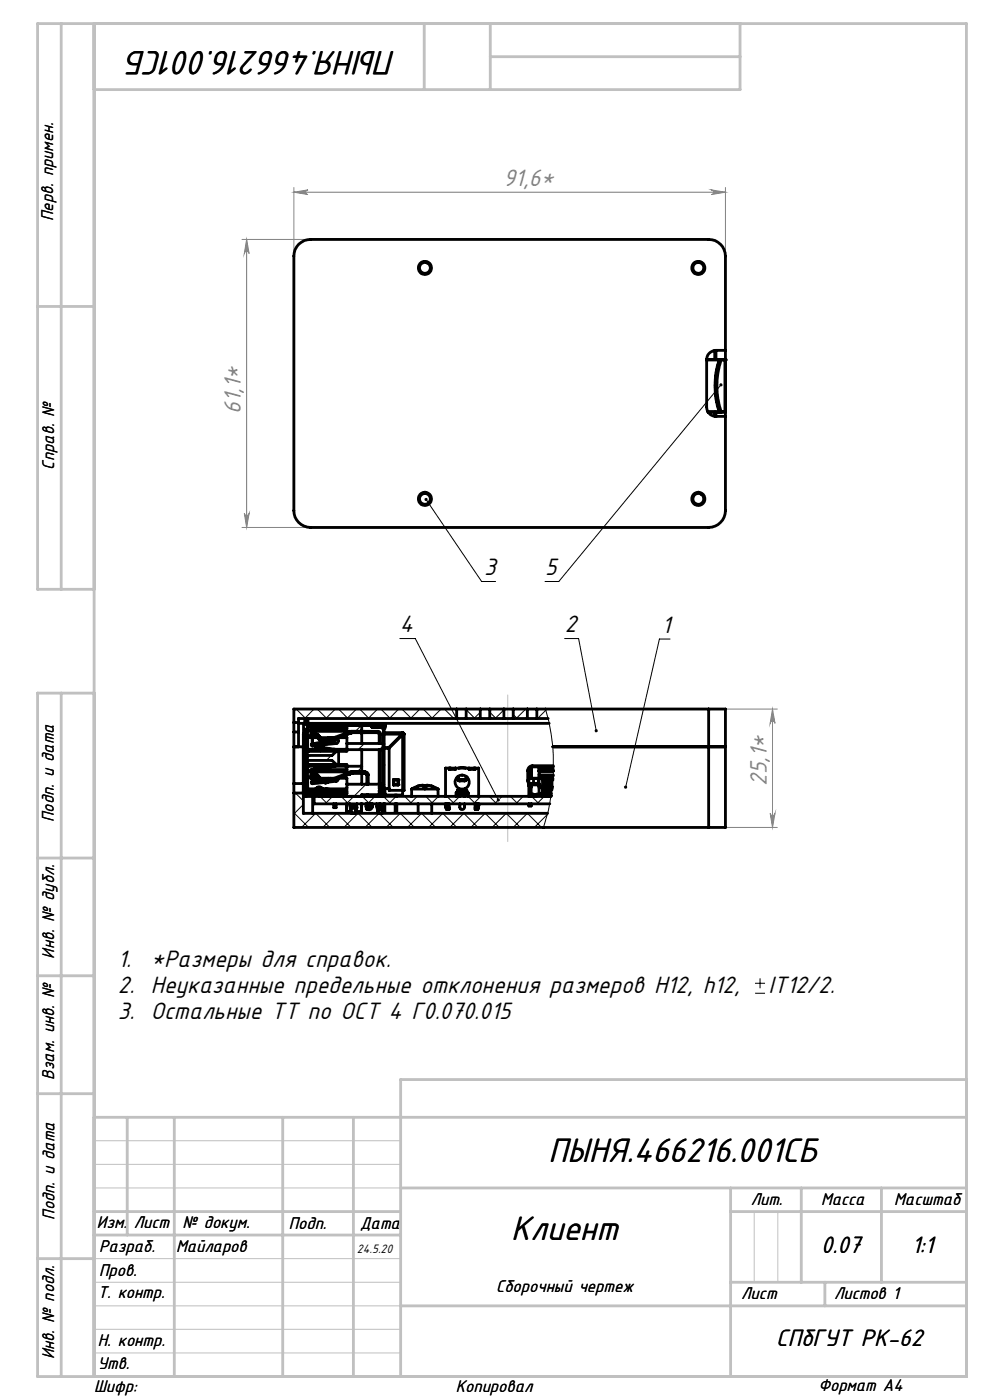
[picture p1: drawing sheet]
<svg xmlns="http://www.w3.org/2000/svg" width="210mm" height="297mm" viewBox="0 0 210 297" stroke-linecap="round" stroke-linejoin="round" font-family="sans-serif">
<path d="M152.9 81.6l-34.4 41.8h-2.9M90.4 106l11.8 17.4h2.9M84.8 135.5h3.3l17.6 34.2M119.8 135.5h2.9l3.8 19.5M142.1 135.6h-2.2l-7.2 31.4M160.2 210.7h2.1M160.2 208.6h2.1M161.2 207.5v2.2" fill="none" stroke="#000" stroke-width=".21"/>
<g fill="none" stroke="#808080" stroke-width=".21">
<path d="M62.3 39.8v14.5M153.9 39.8v14.5M51.3 50.8h14.6M52.3 50.8l.5 3a.51 .51 0 0 0-.5-.5 .51 .51 0 0 0-.5 .5zM52.3 50.8v61.1M62.3 40.8h91.6M62.3 40.8l3-.5a.49 .49 0 0 0-.4 .5 .49 .49 0 0 0 .4 .5zM150.9 40.3l3 .5-3 .5a.49 .49 0 0 0 .5-.5 .49 .49 0 0 0-.5-.5zM51.3 111.9h14.6M51.8 108.9a.51 .51 0 0 0 .5 .5 .51 .51 0 0 0 .5-.5l-.5 3zM150.3 150.4h14.6M163.9 150.4l.5 3.1a.51 .51 0 0 0-.5-.5 .51 .51 0 0 0-.5 .5z"/>
<path d="M163.9 150.4v25.1M150.3 175.5h14.6M163.4 172.5a.51 .51 0 0 0 .5 .5 .51 .51 0 0 0 .5-.5l-.5 3z"/>
</g>
<path d="M107.7 147.4v31.1M20 242h65M20 247h65M20 252h65M160 257v15M165 257v15M20 277h65M20 272h65M20 267h65M20 287h65M20 282h65" fill="none" stroke="#c0c0c0" stroke-width=".21"/>
<g fill="none" stroke="#c0c0c0" stroke-width=".6">
<path d="M13 5v120M20 5v287M90 5v14M104 5v14M104 12h53M157 5v14h-137M8 65h12M20 125h-12v-120h197v287h-197v-145h12M13 147v145M8 182h12M8 207h12M8 232h12"/>
<path d="M20 237h185M27 237v25M37 237v55M60 237v55M75 237v55M205 229h-120v63M20 257h65M85 252h120M155 252v40M155 257h50M170 252v20M187 252v20"/>
<path d="M8 267h12M20 262h65M85 277h120M155 272h50M175 272v5"/>
</g>
<path d="M126.3 154.7a.33 .33 0 0 0-.1 .4 .33 .33 0 0 0 .3 .2v-.3v.3l.3-.2a.35 .35 0 0 0-.1-.3 .35 .35 0 0 0-.4-.1zM132.5 166.7l-.1 .3 .2 .3 .1-.3-.1 .3a.34 .34 0 0 0 .4-.4 .34 .34 0 0 0-.5-.2zM105.4 169.5a.34 .34 0 0 0 0 .4 .34 .34 0 0 0 .4 .1l-.1-.3 .1 .3a.34 .34 0 0 0 .2-.5 .34 .34 0 0 0-.6 0zM152.7 81.4a.34 .34 0 0 0 0 .5 .34 .34 0 0 0 .5 0 .34 .34 0 0 0-.1-.5l-.2 .2 .2-.2zM90.1 105.7a.34 .34 0 0 0 0 .6 .34 .34 0 0 0 .6-.3 .34 .34 0 0 0-.5-.3l.2 .3z" fill="#000"/>
<g fill="#808080">
<path d="M62.3 40.8l3-.5a.49 .49 0 0 0-.4 .5 .49 .49 0 0 0 .4 .5zM150.9 40.3l3 .5-3 .5a.49 .49 0 0 0 .5-.5 .49 .49 0 0 0-.5-.5z"/>
<path d="M163.9 150.4l.5 3.1a.51 .51 0 0 0-.5-.5 .51 .51 0 0 0-.5 .5zM163.4 172.5a.51 .51 0 0 0 .5 .5 .51 .51 0 0 0 .5-.5l-.5 3zM52.3 50.8l.5 3a.51 .51 0 0 0-.5-.5 .51 .51 0 0 0-.5 .5zM51.8 108.9a.51 .51 0 0 0 .5 .5 .51 .51 0 0 0 .5-.5l-.5 3z"/>
</g>
<g fill="none" stroke="#000" stroke-width=".21">
<path d="M62.8 150.4l2 2M65.9 155.6l-.5 .6M66.6 150.4l-2 2M66.9 154.6l-.5 .5M67.1 159l-.3 .3M67.3 150.4l2 2M67.9 153.6l-.2 .3M71.1 150.4l-2 2M71.4 154.6l-.5 .5M71.6 159l-.3 .3M71.8 150.4l2 2M72.5 153.6l-.4 .3"/>
<path d="M75.6 150.4l-2 2M76.3 150.4l2 2M76.9 153.6l-1.8 1.8M77.3 157.7l-1.3 1.3M80.1 150.4l-2 2M80.8 150.4l2 2M81.1 153.9l-.3 .3M81.1 153.9a.6 .6 0 0 1 .6 .6v12.9M81.1 153.9h-1.7v.3M81.2 158.3l-.7 .7M81.4 153.6l-.3 .3M81.7 157.8l-.3 .3"/>
<path d="M84.6 150.4l-2 2M85.3 150.4l2 2M89.1 150.4l-2 2M89.8 150.4l2 2M93.6 150.4l-2.1 2M94.3 150.4l2 2M96.2 152.3l-.1 .1M98.9 150.6l1.9 1.8M101.9 151.1l-1.4 1.3M103.9 151.1l1.3 1.3M106.9 150.6l-1.9 1.8M108.9 151.6l.8 .8"/>
<path d="M111.5 150.4l-2 2M113.9 152.1l.3 .3M115.7 150.4a42.3 42.3 0 0 1-.4 25.1M115.8 150.7l-1.8 1.7M62.3 172.4l3.2 3.1M62.7 168.2l1.6 1.7M64 175.5l3-3 3 3M64.3 170.7l-2 2M65.8 160.3l-1 .9M65.9 164.6l-.3 .3M67.3 163.3l-.6 .5M67.4 167.6l-.3 .4"/>
<path d="M67.9 168.9l1.6 1.6M68.5 175.5l3-3 3 3M70.3 160.3l-1.1 1M71.2 168.3l-2.2 2.2M71.8 163.3l-.5 .5M71.9 167.6l-.1 .1M72.4 168.9l1.5 1.6M72.7 162.3l-.2 .3M73 175.5l3-3 3 3M76.7 162.8l-1.3 1.3M76.8 168.9l1.6 1.6M77.4 175.5l3-3 3 3"/>
<path d="M77.6 166.4l-4.2 4.1M79.6 168.9l-1.6 1.6M80.7 167.7l-.2 .3M81 167.5l-1.1 1.1M81.3 168.9l1.6 1.6M81.7 166.8l-.3 .3M81.7 162.3l-.3 .3M81.9 175.5l3-3 3 3M84 168.9l-1.6 1.6M85.8 168.9l1.6 1.6M86.4 175.5l3-3 3 3M88.5 168.9l-1.6 1.6"/>
<path d="M90.3 168.9l1.6 1.6M90.9 175.5l3-3 3 3M93 168.9l-1.6 1.6M94.8 168.9l1.6 1.6M95.4 175.5l3-3 3 3M97.5 168.9l-1.6 1.6M99.3 168.9l1.6 1.6M99.9 175.5l3-3 3 3M102 168.9l-1.6 1.6M103.8 168.9l1.6 1.6M104.4 175.5l3-3 3 3M105.8 169.7l-.9 .8"/>
<path d="M106.5 168.9l-.4 .5M108.3 168.9l1.6 1.6M108.9 175.5l3-3 3 3M111 168.9l-1.6 1.6M112.7 166.8h.1M112.7 168.9l1.7 1.6M115.5 168.9l-1.6 1.6M116.1 172.8l-2.8 2.7"/>
</g>
<g fill="none" stroke="#000" stroke-width=".6">
<path d="M149.9 76.3v10a1.99 1.99 0 0 0 2 2M149.9 76.3v.1M149.9 76.3h.1M149.9 76.3h2.6M149.9 76.4h2.6M151.6 74.4v1.9M151.9 74.3a1.99 1.99 0 0 0-2 2M151.9 74.3v2M151.9 74.3h2M152.5 76.4a17.5 17.5 0 0 0 0 10.9M152.5 76.3v.1M152.5 76.3h.2"/>
<path d="M152.6 76.3a17.7 17.7 0 0 0 0 11.1M152.6 76.3l.4 .1M153 76.3v.1M153 76.4a17.5 17.5 0 0 0 0 10.9M153 76.3h-.4M153 76.3h.8M153 76.4h.8M153.8 76.3v.1M153.8 76.4h.1M153.8 76.3l.1 .1M153.8 76.4v10.9M153.9 74.3v-20a3.6 3.6 0 0 0-3.6-3.5h-84.4a3.5 3.5 0 0 0-3.6 3.5v54a3.6 3.6 0 0 0 3.6 3.6h84.4a3.6 3.6 0 0 0 3.6-3.6v-20"/>
<path d="M153.9 74.3v2M153.9 76.3h.1M153.9 76.3v11M150.1 87.3h2.4M150.2 87.5h2.3M151.6 87.5v.8M151.9 87.5v.8M151.9 88.3h2M152.5 87.3v.2M152.5 87.5h.1M152.6 87.4l.4 .1M153 87.3v.2"/>
<path d="M153 87.3l-.4 .1M153 87.5h.8M153 87.3h.8M153.8 87.3v.2M153.8 87.3h.1M153.9 87.3v1M153.9 87.3l-.1 .2M62.3 153.3v2M62.3 158.4h2M62.3 155.3v10.9M62.3 153.3h1M62.3 155.3h1"/>
<path d="M63.3 153.3v2M63.3 155.3v3.1M63.3 153.5h1.1M64.3 158.4h.1M64.3 155.7h.4M64.3 155.7v16.8h51.9M64.4 153.5h.3M64.4 153.5v2.1M64.7 155.7h.1M64.7 155.6l-.2 .1M64.7 155.4l-.4 .3M64.7 155.4h.1"/>
<path d="M64.7 155.6h.1M65 153.5h1.3M65.3 154.7h-.6v14.2h.3v-.8l.2-.1h6.4M65.3 153.9v.3M65.3 153.9h6.3M65.3 154.2h1.6M65.3 154.2v.9M65.3 156.1v2.9M65.3 159.3v.2M65.3 152.4v1.1M66.2 157.8h.1M66.2 156.5v1.3"/>
<path d="M66.3 156.5v1.3M66.3 153.5h50.2M66.3 153.5v.1M66.5 155.7l-.1 .3 .8 .1 .2 .3M66.5 155.7h.1M66.5 155.7l.7 .1M66.5 153.9h.1M66.6 153.6h.1M66.6 153.9l.7 .6M66.6 153.9h.1M66.7 158.9l-.1 .1M66.7 158.9v.1"/>
<path d="M67 153.9l.5 .4M67.2 155.8a.55 .55 0 0 1 .5 .6M67.2 155.8h.1M67.3 154.5l.4 .1 .4-.1M67.4 156.4l.1 .3 .3 .2 1 .5h.4M67.4 156.4h.1M67.4 154.2h.5M67.5 154.3h.4M67.5 154.3l-.2 .2M67.6 158.4l.3-.1 .4 .1M67.6 158.4l.1 .2M67.6 158.4l-.9 .5"/>
<path d="M67.7 156.4h.1M67.7 156.4l.2 .3M67.7 158.6h.4M67.7 156.5h3.1M67.7 158.6l-.5 .4M67.9 156.7h.1M67.9 156.7l.9 .4M67.9 154.3l.2 .2M67.9 159v.3M68.1 154.1l.1 .2M68.1 154.1l-.2 .2M68.1 158.6l.1 .1"/>
<path d="M68.2 158.7l.3 .2M68.2 154.3l-.1 .2M68.3 158.4l-.2 .2M68.3 158.4l.1 .1M68.3 154l-.2 .1M68.3 154l.1 .3M68.4 154.3h-.2M68.4 158.5l.1 .1M68.4 158.5l-.2 .2M68.5 158.9l.6 .1M68.5 158.6l2.3 .4M68.5 158.6v.3"/>
<path d="M68.8 157.1h.2M68.8 157.1h.1M68.8 153.6v.3M69 157.4h.1M69.1 153.9l-.8 .1M69.1 154.2h4.5M69.2 157.4h.1M69.2 157.4h-.2M69.6 157.4h.1M69.6 156.5v.4M69.6 157.2v.2M69.7 157.4h.1"/>
<path d="M69.7 157.4l-3.4 .4M69.8 157.4h.1M70.1 157.4h-.5M70.1 156.5v.2M70.1 157.1v.3M70.8 159h.1M70.8 159v.3M70.9 159h-5.5a.6 .6 0 0 0-.6 .6v2.4a.6 .6 0 0 0 .6 .6h5.5M70.9 159.3h-5.6l-.2 .2v2.5l.3 .3h5.5M70.9 159h.2M70.9 159.3h.2M70.9 159v.3"/>
<path d="M71.1 156.7l-.1 .5-.9 .2M71.1 159v.3M71.1 159h2.2v.3h-2.2M71.4 153.9h.1M71.4 153.9l-3 .4M71.4 159.3l-1 1h-5.3M71.4 153.6v.3M71.6 153.6h-6.4l-.2-.2v-.8h-.3v.7a.6 .6 0 0 0 .6 .6M71.6 153.6h.2M71.6 153.9h.2M71.6 153.6v.3M71.7 156.5h1.9v2.8h-8.1l-.3 .3-.1 .2"/>
<path d="M71.8 156.5v.8l-.4 .4-5.1 .6a.25 .25 0 0 1-.3-.3 .25 .25 0 0 1 .2-.2M71.8 153.9h9.8M71.8 153.6v.3M71.8 153.6h9.8M71.8 159.3v2.9M73.6 155.1l.1 .3M73.6 153.9v.7h-7.5l-.9 .5v1l.7 .4h1.5M73.6 157.7h7.8M73.6 159h7.8M74.1 155.3l-5.3 1.8M74.1 155.3l.1 .3M74.2 155.3h-.1"/>
<path d="M74.2 155.3l.1 .2M74.2 155.6l-5 1.8M74.3 155.5l-.1 .1M74.3 155.2l.1 .3M74.4 155.5h-.1M74.5 155.5h.1M74.5 155.5h-.1M74.5 155.5h-.2M74.6 155.1l-.4 .2M76.6 155.1h.1M76.6 155.4l.1 .1M76.7 153.9v1.2"/>
<path d="M76.7 155.4v2.3M76.7 159v4.8M76.7 155l-.1 .1M77.1 155.4l-2.6 .1M77.1 155.1h.2M77.1 155.4h.2M77.1 155.1v.3M77.1 155.1h-11.2v1h.9l.2 .4M77.3 155.1h.1M77.3 155.4h.1M77.3 155.1v.3M77.4 155.1h2.7a.6 .6 0 0 1 .6 .6"/>
<path d="M77.4 155.4h2.8l.2 .3M77.4 155.1v.3M78.9 154.2h2.2l.3 .3v14.4M78.9 153.9v.4h2l.5 .5M80.4 155.7v2M80.4 159v7.4M80.4 155.7h.3M80.7 155.7v2M80.7 159v7.4M81.2 157.7v1.3M81.6 154.2h.1M81.6 153.6l.1 .3"/>
<path d="M81.6 153.9h.1M81.6 153.6v.3M81.7 153.9v.3M81.7 155.4h3.7M81.7 155.7h3.6M81.7 154.2v.3M81.7 158.7h.8M85.3 155.7l-2.9 2.9h-.7M85.3 155.7l.1 13h-3.8v.2M85.4 155.4l-.1 .3M85.4 155.6l-.1 .1M85.4 155.6l.1 .1"/>
<path d="M85.4 155.4l.3 .3M85.4 155.4v.2M85.5 155.7l-.1 .2M85.5 155.7h.2M85.7 155.7l-.3 .2M85.7 155.7v12h-3.2v-9l2.9-2.8M96.9 152.4h2M96.9 150.4h2M96.9 150.4h-34.6v2.9M96.9 152.4h-33.6v.9M96.9 150.4v2M98.9 150.4h3"/>
<path d="M98.9 152.4h3M98.9 150.4v2M101.9 152.4h2M101.9 150.4h2M101.9 150.4v2M103.9 150.4h3M103.9 152.4h3M103.9 150.4v2M106.9 152.4h2M106.9 150.4h2M106.9 150.4v2M108.9 150.4h3"/>
<path d="M108.9 152.4h3M108.9 150.4v2M111.9 152.4h2M111.9 150.4h2M111.9 150.4v2M113.9 150.4h36.4M113.9 150.4v2M113.9 152.4h2.4M117.3 158.4h36.6M150.3 150.4h3.6v25.1h-3.6M150.3 150.4v25.1M62.3 166.2v2"/>
<path d="M62.3 166.2h2v2h-2M62.3 168.2v7.3h88M64.5 168.6l.2 .2M64.7 166.8h.6M64.7 168.7h.1M64.7 168.6l-.4 .1 .3 .2h2M64.7 168.8h.1M65 168.8h2.7M65 168.6h2.7M65.1 161.7l.1 .3 .3 .2h8.1v1.1h-7.5l-.9 .5v.9l.7 .4h1.5M65.1 161.3h5.3l1 .9M65.3 167.6a.6 .6 0 0 0-.6 .6"/>
<path d="M65.3 167.4v.2M65.3 167.4h1.6M65.3 167.6h6.3M65.3 162.1v.1M65.3 162.6v1.1M65.3 164.7v2.7M66.2 165.8h.1M66.2 165.8a.25 .25 0 0 0-.2 .2 .25 .25 0 0 0 .3 .3l2.4-.3M66.2 165.1v.7M66.3 163.3h.1M66.3 165.1v.7M66.3 168.7v.1"/>
<path d="M66.3 168.9v3.6M66.5 164.4l-.1 .2 .8 .1 .4 .8 1.1 .5M66.5 164.4h.1M66.5 164.4h.7M66.6 167.6h-.1M66.6 167.6h.1M66.6 162.6h.1M66.6 168h.1M66.6 168.9v1.6h50M66.6 168.9h50.3M66.7 162.6l.9 .6M66.7 162.6h.1"/>
<path d="M67.2 164.4l.4 .3 .1 .3M67.2 164.4h.1M67.2 162.6l.5 .3M67.3 167h.8M67.3 167l.2 .3M67.3 167l-.7 .6M67.4 167.4h.5M67.5 167.3h.4M67.5 167.3l-.5 .3M67.7 165l.2 .3M67.7 165h.1M67.7 162.9h.4"/>
<path d="M67.7 165.1h3.1M67.7 162.9l-.1 .3M67.8 165.6l-1.5 .2M67.9 165.3h.1M67.9 165.3l.9 .4M67.9 167.3l.2 .1M67.9 162.3v.3M68.1 167.4l.2 .1M68.1 167l-.2 .3M68.1 167l.1 .2M68.1 162.9l.2 .2M68.2 162.8l.2 .2"/>
<path d="M68.2 162.8l-.1 .1M68.2 167.2h.2M68.2 167.2l-.1 .2M68.3 163.1l-.7 .1M68.3 167.5l.8 .1M68.4 168.9h.1M68.4 167.2l-.1 .3M68.4 167.2l3 .4M68.4 163l-.1 .1M68.5 162.7l-.3 .1M68.5 162.7v.3M68.5 163h-.1"/>
<path d="M68.7 166h.5M68.8 165.7l.2 .1M68.8 165.7h.1M68.8 167.6v.4M69 166.1h.1M69.1 162.6l-.6 .1M69.1 167.4h4.3M69.2 166h.1M69.2 166l-.2 .1M69.6 165.4h.1M69.6 165.4l-1.2 .1M69.6 165.1v.3"/>
<path d="M69.7 165.4l-1.3 .2M69.8 165.4h-.1M69.8 165.4h.1M70.1 165.4h-.5M70.1 165.1v.3M70.2 165.3l-.1 .1M70.8 162.6h.1M70.8 168.9h.1M70.8 162.6l-2.3 .4M70.8 170.5v.8h.5v-.8M70.8 162.3v.3M70.9 162.6h.2"/>
<path d="M70.9 162.3h.2M70.9 162.3v.3M71.1 162.3h2.2v.3h-2.2M71.1 162.3v.3M71.3 168.9h.1M71.4 167.6h.1M71.4 167.6v.4M71.6 168h.2M71.6 167.6h.2M71.6 167.6v.4M71.7 165.1h1.9v3.2h-5.7M71.8 165.1l-.3 .6-2 .2"/>
<path d="M71.8 167.6h1.6M71.8 167.6v.4M73.2 168.9h.1M73.4 167.4v.2M73.4 167.6v.4h-1.6M73.5 170.5l.1 1.7M73.6 172.2h.8M73.6 170.5v1.7M73.6 167.1l-.2 .3M73.6 163.8l.1 .3M73.6 168h-5.4l-.5 .5v.4M73.6 162.6h3.1"/>
<path d="M73.6 166.4h7.8M74.1 163.9l-5 1.9-.3-.1M74.1 163.9l.1 .3M74.2 170.5l.1 .6M74.2 163.9h-.1M74.2 164.2l-5 1.8M74.2 163.9l.1 .2M74.2 163.9h.1M74.3 171.1l.1 .4M74.3 171.1h1.3M74.3 171.3h.1M74.3 164.1l-.1 .1"/>
<path d="M74.3 171.3l.1 .4M74.3 164.1h.1M74.3 163.9l.1 .2M74.4 171.5h1.2M74.4 171.5l.1 .7M74.4 171.5v.2M74.4 171.7l.1 .6M74.5 172.2a.54 .54 0 0 0 .5 .3 .54 .54 0 0 0 .5-.3M74.5 172.3l.1 .2M74.5 172.2v.1M74.5 164.1h.1M74.5 164.1h2.6"/>
<path d="M74.5 164.1h-.2M74.5 164.1h-.1M74.6 163.8l-.3 .1M75.5 172.3l-.2 .2M75.5 172.2v.1M75.5 172.2h1.2M75.5 172.1v.1M75.6 171.5l-.1 .7M75.6 171.5v.2M75.6 171.7l-.1 .6M75.6 171.3h.1M75.6 171.1v.4"/>
<path d="M75.6 171.3v.4M75.7 170.5l-.1 .6M76.6 163.8h.1M76.6 164.1l.1 .1M76.7 172.2h.1M76.7 170.5v1.7M76.7 164.1v2.3M76.7 163.7l-.1 .1M77.1 164.1h.2M77.1 163.8h.2M77.1 163.8v.3M77.1 163.8h-11.2v.9h.9l.2 .4"/>
<path d="M77.3 164.1h.1M77.3 163.8h.1M77.3 163.8v.3M77.4 164.1h.3l.1 .3M77.4 163.8a.6 .6 0 0 1 .7 .6M77.4 163.8v.3M77.6 170.5l.1 .9 .1 .2M77.6 168.9h.1M77.8 170.5v1.2h.3v-1.2M77.8 171.2h.3M77.8 164.4v2M77.8 168.6v.3"/>
<path d="M77.8 164.4h.3M78.1 171.1h.1M78.1 164.4v2M78.1 168.6v.3M78.2 171.1h.2M78.2 168.9h.1M78.2 170.5v.6M78.4 171.1h.2M78.4 168.9h.1M78.4 170.5v.6M78.6 168.9h.1M78.6 171.1l-.3 .3-.2-.1"/>
<path d="M78.6 171.1h.1M78.6 170.5v.6M78.6 171.1l-.1 .2h-.4M79 168.9h.1M79 170.5v.6a.68 .68 0 0 1-.9 .6M79.9 170.5l.1 .6M80 171.1v.4M80 171.1h.4M80 171.3h.1M80 171.3v.4M80 171.5h.4M80 171.5l.2 .7"/>
<path d="M80 171.5v.2M80 171.7l.2 .6M80.2 172.2a.54 .54 0 0 0 .4 .3 .54 .54 0 0 0 .5-.3M80.2 172.3l.1 .2M80.2 172.2v.1M80.4 170.5v1.2h.3v-1.2M80.4 166.9h.3v.3h-.3zM80.4 167.6h.3v.4h-.3zM80.4 168.6v.3M80.4 171.2h.3M80.7 168.6v.3M80.7 171.1h.6"/>
<path d="M80.7 171.5h.5M81 166.4v2.2M81.1 172.3l-.1 .2M81.1 172.2v.1M81.2 171.5v.2M81.2 171.5l-.1 .7M81.2 171.7l-.1 .6M81.3 171.3h.1M81.3 171.1l-.1 .4M81.3 171.3l-.1 .4M81.4 168.6h-4.7v.3M81.4 167.4h.3l-.1 1.3"/>
<path d="M81.4 170.5l-.1 .6M81.4 168.7h.2M81.6 170.5v1.9h-.3v-1.2M81.6 168.7v.2M81.7 167.3h.8M83.5 165.4h1v1.1h-1zM83.8 170.5v1.9h.4v-1.9M83.8 168.7v.2M84.2 168.7v.2M84.5 166.5h.1M84.5 165.4h.1M84.5 165.4h-1v1.1h1"/>
<path d="M87.3 167.4h5.6M87.3 167.4v1.5M88.7 166.8l-1.4 .6M88.7 166.8h.1M88.7 170.5v2M89.9 166.6l-1.2 .2M89.9 166.6l-.1 .2h.7l-.2-.2M89.9 166.6v.2M90.3 166.6l1.3 .2M90.3 166.6v.2M91.6 170.5v2M91.6 166.8l1.3 .6"/>
<path d="M91.6 166.8h.1M92.9 167.4v1.5M94.5 170.5v.7M94.5 168.9v-6h7v6M94.5 171.2l.2 .4M94.7 171.6v.1l.3-.1M94.8 170.5l.1 .6M94.9 171.1l.1 .3M94.9 171.1l-.4 .1M95 171.4v.2M95 171.4l-.3 .2M95 171.2v.4"/>
<path d="M95 171.6v.1h.2v-.1M95 171.2h.2M95 171.6h.2M95 170.5v.7M95.2 171.2v.4M95.2 170.5v.7M95.3 162.9v.3h1.3v-.3M95.5 163.1h-.2M95.5 163.1h1.1M95.5 163.1v.1M95.5 162.9v.2M96.8 168.2h2.5"/>
<path d="M96.8 168.4h.7M97 164.9l.2 .7M97 168.2v-.6h.3v-.4a1.51 1.51 0 0 1-.4-2.2 1.51 1.51 0 0 1 2.3 0 1.51 1.51 0 0 1-.4 2.2v.4h.2v.6M97 168.2h.1M97 168.1h-.2v.8M97.1 164.8l.2 .4M97.2 165.6h.1M97.3 162.9h1.5M97.3 167.6l.2 .1 1.3-.1M97.3 165.2l.1 .1M97.3 165.2l-.1 .4M97.3 165.6l.2 .1"/>
<path d="M97.4 168.4v-.2h.1v.2M97.4 165.3h.2M97.4 165.3l-.1 .3M97.5 170.5v.7a.49 .49 0 0 0 .5 .5 .49 .49 0 0 0 .5-.5v-.7M97.5 167.5h1M97.5 168.6h1M97.5 167.5v.3h-.5M97.5 168.4v.5M97.5 167.7h1M97.5 165.7h1M97.6 165.3h.9M97.6 165.3l-.1 .4"/>
<path d="M98.5 165.3v.4M98.5 168.4v-.2h.2v.2M98.5 168.4h.8M98.5 167.5v.3h.5M98.5 168.4v.5M98.7 165.3h-.2M98.7 165.3v.3M98.7 165.6l-.2 .1M98.8 165.2l-.1 .1M98.8 165.2v.4M98.8 165.6h-.1M99 164.8l-.2 .4"/>
<path d="M99 168.2h.1M99 168.1h.3v.8M99.1 164.9l-.3 .7M99.5 162.9v.3h1.3v-.3M100.5 162.9v.2M100.6 163.1h.2M100.6 163.1h-1v.1M100.6 163.1v.1M100.8 171.2v.4M100.8 171.6v.1h.2v-.1M100.8 171.2h.2M100.8 170.5v.7"/>
<path d="M100.8 171.6h.2M101 171.2v.4M101 170.5v.7M101.1 171.4l-.1 .2M101.1 171.4l.3 .2M101.1 171.1v.3M101.1 171.1l.4 .1M101.2 170.5l-.1 .6M101.4 171.6v.1l-.4-.1M101.5 171.2l-.1 .4M101.6 170.5l-.1 .7M112.2 164.1v.2"/>
<path d="M112.2 166.2h1M112.2 165.1h1M112.2 163.7v.2M112.2 163.7h.1M112.2 164.3v.1M112.2 166.2v.5M112.2 163.5v.2M112.2 164.4v.7M112.2 164.1h.5M112.2 164.3h.5M112.2 170.5v.5h.5v-.5M112.2 164.4h.5"/>
<path d="M112.2 163.9v.2M112.2 165.1v1.1M112.2 166.7v2.2M112.2 166.7h.5M112.2 163.9h.5M112.2 163.7h.5M112.2 163.5h.5M112.7 164.1v.2M112.7 163.7v.2M112.7 163.7h.1M112.7 164.3v.1M112.7 166.2v.5"/>
<path d="M112.7 163.5v.2M112.7 165.1h.1M112.7 163.9v.2M112.7 164.4h.1M112.7 166.7v2.2M112.7 168.5h.5v.4M112.7 166.7v.1M112.7 163.3v.2M112.7 162.7a.82 .82 0 0 0-.5 .8M112.7 164.4h-.4v.7h2M112.7 166.2v.7M113.2 165.1h1v1.1h-1"/>
<path d="M113.2 165.1v1.1M113.8 168.8h1.3M114.3 163.2h.8M114.3 168.3h.8M114.3 168.5h-.5v.4h-1.1M114.3 166.2h-1.3l-.3 .3h1.6M114.3 162.7v6.1M114.3 164.4h3.1M114.3 167.1h.8M114.3 166.8h.8M114.3 163.5h3.1M114.3 163.6h3.1"/>
<path d="M114.9 162.7h.1M114.9 162.7h-2.2v2.4M114.9 162.7v.5M115 162.7h.1M115 165.1h.4M115 162.7v.5M115.1 168.7h.1M115.1 168.6v.1M115.1 165.1v.3M115.1 166.8h.1M115.1 168.3h.1M115.1 168.7h.2"/>
<path d="M115.1 162.7v.5M115.1 165.4v3.2M115.1 168.7v.2M115.1 168.6h.2M115.1 165.4h.2M115.1 163.2h2.3M115.1 162.7h2.3M115.1 165.3l-.1-.7h.4v.7h-.1M115.3 168.7h.1M115.3 168.6v.1M115.3 165.1v.3M115.3 168.3h.3"/>
<path d="M115.3 165.4v3.2M115.3 168.7v.2M115.3 168.8h.3M115.3 166.8h.3M115.3 166.8v1.5M115.3 167.1h.3M115.5 166h.1M115.6 168.7h.1M115.6 168.6v.1M115.6 165.8v.4M115.6 166.8h.1M115.6 168.3h.1"/>
<path d="M115.6 168.6h.2M115.6 168.7h.2M115.6 166.2v2.4M115.6 168.7v.2M115.6 166.2h.2M115.6 166.5l-.1-.7h.4v.7h-.1M115.8 168.7h.1M115.8 168.6v.1M115.8 165.8v.4M115.8 168.3h.3M115.8 166.2v2.4M115.8 168.7v.2"/>
<path d="M115.8 166h.1M115.8 168.8h.3M115.8 166.8h.3M115.8 167.1h.3M115.8 166.8v1.5M116 165.1h.4M116.1 168.7h.1M116.1 168.6v.1M116.1 165.1v.3M116.1 168.7h.2M116.1 165.4v3.2M116.1 168.7v.2"/>
<path d="M116.1 168.6h.2M116.1 165.4h.2M116.1 165.3h-.1v-.7h.4v.7h-.1M116.3 168.7h.1M116.3 168.6v.1M116.3 165.1v.3M116.3 168.3h.3M116.3 165.4v3.2M116.3 168.7v.2M116.3 168.8h.3M116.3 166.8h.3M116.3 167.1h.3"/>
<path d="M116.5 166h.1M116.6 166.8v1.5M116.6 168.7h.1M116.6 168.6v.1M116.6 165.8v.4M116.6 168.6h.2M116.6 166.2v2.4M116.6 168.7v.2M116.6 168.7h.2M116.6 166.2h.2M116.6 166.5h-.1v-.7h.4v.7h-.1M116.8 168.7h.1"/>
<path d="M116.8 168.6v.1M116.8 165.8v.4M116.8 168.3h.2M116.8 166.2v2.4M116.8 168.7v.2M116.8 166h.1M116.8 168.8h.1M116.8 166.8h.3M116.8 167.1h.3M116.8 166.8v1.5M116.9 165.1h.4M117.1 166.8v.8"/>
<path d="M117.1 165.1v.3M117.1 165.4h.2M117.1 165.4v2M117.3 164.6h-.4v.7h.2M117.4 162.5h-4.5a1.02 1.02 0 0 0-1 1v2.2l.3 .6"/>
<circle cx="90.1" cy="56.8" r="1.16"/>
<circle cx="90.1" cy="56.8" r="1.39"/>
<circle cx="148.1" cy="56.8" r="1.16"/>
<circle cx="148.1" cy="56.8" r="1.39"/>
<circle cx="90.1" cy="105.8" r="1.15"/>
<circle cx="90.1" cy="105.8" r="1.41"/>
<circle cx="148.1" cy="105.8" r="1.41"/>
<circle cx="148.1" cy="105.8" r="1.16"/>
</g>
<g font-size="8">
<text x="84" y="10.7" transform="rotate(-180 84 10.7)">ПЫНЯ.466216.001СБ</text>
<text x="116.4" y="246.6">ПЫНЯ.466216.001СБ</text>
<text x="108.5" y="263.1">Клиент</text>
</g>
<g font-size="5.6" fill="#808080">
<text x="106.8" y="39.5">91,6*</text>
<text x="51.1" y="87.8" transform="rotate(-90 51.1 87.8)">61,1*</text>
<text x="162.6" y="166.7" transform="rotate(-90 162.6 166.7)">25,1*</text>
</g>
<g font-size="5.6">
<text x="102.7" y="122.1">3</text>
<text x="115.6" y="122.1">5</text>
<text x="84.8" y="134.2">4</text>
<text x="119.8" y="134.2">2</text>
<text x="140.4" y="134.3">1</text>
<text x="25" y="205.1">1.</text>
<text x="32" y="205.1">*Размеры для справок.</text>
<text x="25" y="210.6">2. Неуказанные предельные отклонения размеров Н12, h12,</text>
<text x="163" y="210.6">IT12/2.</text>
<text x="25" y="216.1">3. Остальные ТТ по ОСТ 4 Г0.070.015</text>
<text x="174.2" y="265.7">0.07</text>
<text x="193.4" y="265.8">1:1</text>
<text x="164.6" y="285.6">СПбГУТ РК-62</text>
</g>
<g font-size="4">
<text x="11.3" y="46.9" transform="rotate(-90 11.3 46.9)">Перв. примен.</text>
<text x="11.5" y="99.6" transform="rotate(-90 11.5 99.6)">Справ. №</text>
<text x="11.4" y="174.4" transform="rotate(-90 11.4 174.4)">Подп. и дата</text>
<text x="11.5" y="203.4" transform="rotate(-90 11.5 203.4)">Инв. № дубл.</text>
<text x="11.5" y="229" transform="rotate(-90 11.5 229)">Взам. инв. №</text>
<text x="159.2" y="255.6">Лит.</text>
<text x="174.2" y="255.6">Масса</text>
<text x="189.7" y="255.6">Масштаб</text>
<text x="11.5" y="258.8" transform="rotate(-90 11.5 258.8)">Подп. и дата</text>
<text x="20.6" y="260.5">Изм.</text>
<text x="28.4" y="260.5">Лист</text>
<text x="38.7" y="260.5">№ докум.</text>
<text x="61.3" y="260.6">Подп.</text>
<text x="76.4" y="260.6">Дата</text>
<text x="21" y="265.6">Разраб.</text>
<text x="37.4" y="265.6">Майларов</text>
<text x="20.7" y="275.4">Т. контр.</text>
<text x="21" y="270.8">Пров.</text>
<text x="105.2" y="274.1">Сборочный чертеж</text>
<text x="157.2" y="275.6">Лист</text>
<text x="176.9" y="275.6">Листов 1</text>
<text x="20.7" y="285.6">Н. контр.</text>
<text x="11.5" y="288.4" transform="rotate(-90 11.5 288.4)">Инв. № подл.</text>
<text x="20.7" y="290.4">Утв.</text>
<text x="20" y="295.3">Шифр:</text>
<text x="96.7" y="295.3">Копировал</text>
<text x="173.6" y="295.1">Формат A4</text>
</g>
<text font-size="2.9" x="75.7" y="265.7">24.5.20</text>
</svg>
